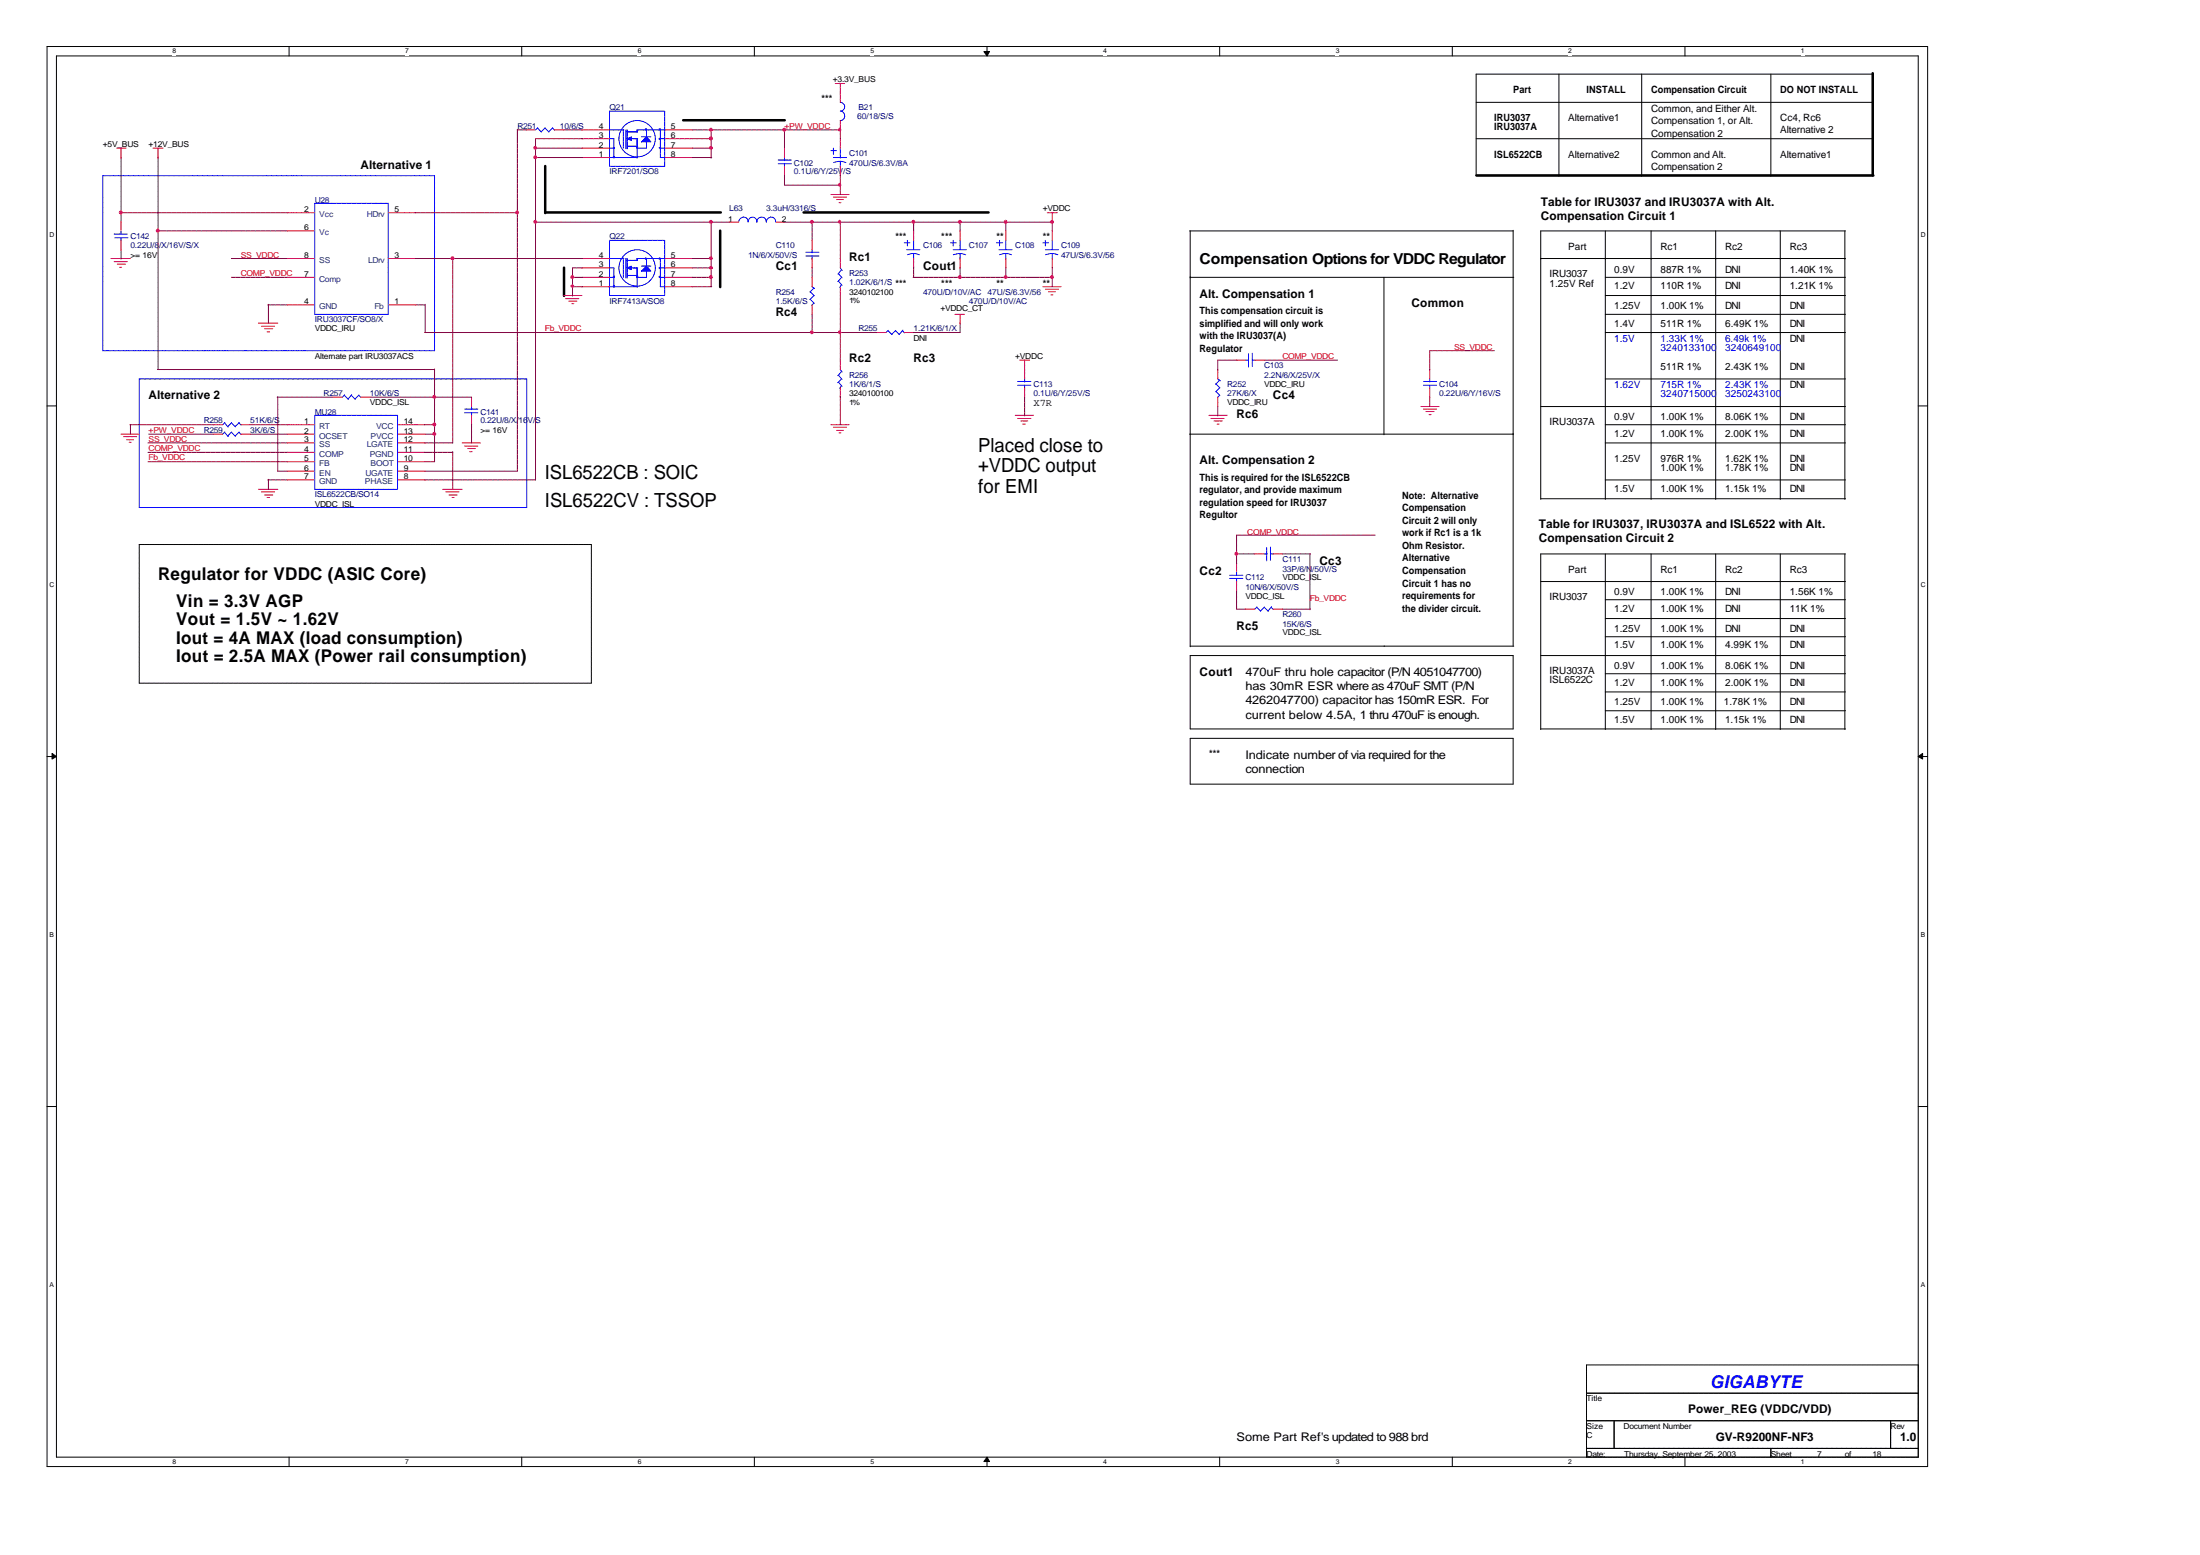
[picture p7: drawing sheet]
<svg xmlns="http://www.w3.org/2000/svg" width="297mm" height="210mm" viewBox="0 0 297 210" stroke-linecap="round" stroke-linejoin="round" font-family="sans-serif">
<path d="M6.3 6.3h254v191.7h-254zM7.6 7.5h251.4v189.2h-251.4z" fill="none" stroke="#000" stroke-width=".14"/>
<g fill="#fff">
<path d="M23.3 6.4h.4v1.1h-.4z"/>
<path d="M23.3 196.9h.4v1h-.4z"/>
</g>
<path d="M39 6.3v1.2M39 196.7v1.3" fill="none" stroke="#000" stroke-width=".14"/>
<g fill="#fff">
<path d="M54.7 6.4h.4v1.1h-.4z"/>
<path d="M54.7 196.9h.4v1h-.4z"/>
</g>
<path d="M70.4 6.3v1.2M70.4 196.7v1.3" fill="none" stroke="#000" stroke-width=".14"/>
<g fill="#fff">
<path d="M86.1 6.4h.4v1.1h-.4z"/>
<path d="M86.1 196.9h.4v1h-.4z"/>
</g>
<path d="M101.9 6.3v1.2M101.9 196.7v1.3" fill="none" stroke="#000" stroke-width=".14"/>
<g fill="#fff">
<path d="M117.5 6.4h.4v1.1h-.4z"/>
<path d="M117.5 196.9h.4v1h-.4z"/>
</g>
<path d="M133.3 6.3v1.2M133.3 196.7v1.3" fill="none" stroke="#000" stroke-width=".14"/>
<g fill="#000" stroke="#000" stroke-width=".14">
<path d="M132.8 7h.8l-.3 .5z" fill-rule="evenodd"/>
<path d="M133.3 196.7l.3 .6h-.8z" fill-rule="evenodd"/>
</g>
<g fill="#fff">
<path d="M148.9 6.4h.5v1.1h-.5z"/>
<path d="M148.9 196.9h.5v1h-.5z"/>
</g>
<path d="M164.7 6.3v1.2M164.7 196.7v1.3" fill="none" stroke="#000" stroke-width=".14"/>
<g fill="#fff">
<path d="M180.3 6.4h.5v1.1h-.5z"/>
<path d="M180.3 196.9h.5v1h-.5z"/>
</g>
<path d="M196.1 6.3v1.2M196.1 196.7v1.3" fill="none" stroke="#000" stroke-width=".14"/>
<g fill="#fff">
<path d="M211.8 6.4h.4v1.1h-.4z"/>
<path d="M211.8 196.9h.4v1h-.4z"/>
</g>
<path d="M227.5 6.3v1.2M227.5 196.7v1.3" fill="none" stroke="#000" stroke-width=".14"/>
<g fill="#fff">
<path d="M243.2 6.4h.4v1.1h-.4z"/>
<path d="M243.2 196.9h.4v1h-.4z"/>
<path d="M6.7 31.2h.6v1h-.6z"/>
<path d="M259.3 31.2h.6v1h-.6z"/>
<path d="M6.7 78.4h.6v1h-.6z"/>
<path d="M259.3 78.4h.6v1h-.6z"/>
</g>
<path d="M6.3 54.8h1.3M259 54.8h1.3" fill="none" stroke="#000" stroke-width=".14"/>
<g fill="#fff">
<path d="M6.7 125.7h.5v1.1h-.5z"/>
<path d="M259.3 125.7h.5v1.1h-.5z"/>
</g>
<path d="M6.3 102.1h1.3M259 102.1h1.3" fill="none" stroke="#000" stroke-width=".14"/>
<g fill="#000" stroke="#000" stroke-width=".14">
<path d="M7 101.7l.6 .4-.6 .4z" fill-rule="evenodd"/>
<path d="M259 102.1l.6-.4v.8z" fill-rule="evenodd"/>
</g>
<g fill="#fff">
<path d="M6.7 173h.6v1h-.6z"/>
<path d="M259.3 173h.6v1h-.6z"/>
</g>
<g fill="none" stroke="#000" stroke-width=".14">
<path d="M199.3 18.7h53.6M199.3 13.8h53.6M199.3 10h53.5v13.7h-53.5zM210.5 10v13.8M221.7 10v13.8M239.1 10v13.8M160.6 31.2h43.7M160.7 31.2v56.1M160.7 37.4h43.7M186.9 37.4v21.3M204.3 31.1v56.1M208 34.9h41.2"/>
<path d="M216.7 31.2v36.2M216.7 39.9h32.5M216.7 37.4h32.5M222.9 31.2v36.2M231.6 31.2v36.2M240.4 31.2v36.2M249.1 31.2v36.2M249.2 31.2h-41.2v36.2M160.6 58.6h43.7M208 54.9h41.2M216.7 51.2h32.5M216.7 59.8h32.5"/>
<path d="M216.7 42.4h32.5M216.7 44.9h32.5M216.7 57.3h32.5M208 78.5h41.2M208 67.3h41.2M216.7 74.8v23.7M216.7 64.8h32.5M222.9 74.8v23.7M231.6 74.8v23.7M240.4 74.8v23.7M249.1 74.8v23.7M249.2 74.8h-41.2v23.7"/>
<path d="M160.7 88.5h43.6v9.9h-43.6zM160.7 99.7h43.6v6.1h-43.6zM160.7 87.2h43.7M208 88.5h41.2M208 98.4h41.2M216.7 81h32.5M216.7 93.4h32.5M216.7 83.5h32.5M216.7 90.9h32.5M216.7 95.9h32.5M216.7 86h32.5M6.3 149.4h1.3"/>
<path d="M259 149.4h1.3"/>
</g>
<path d="M92.2 16.2h13.8M252.9 9.9v13.8M73.6 28.7h23.7M73.6 22.4v6.4M76.2 36.1v3.8M97.2 31.1v7.7M108.5 28.7h25M199.3 23.7h53.6" fill="none" stroke="#000" stroke-width=".34"/>
<g fill="none" stroke="#00f" stroke-width=".14" stroke-dasharray=".1 .1 .1 .1 .1 .1 .1 .1">
<path d="M72.3 17.5l.3-.3M72.6 17.3l.6 .6M73.1 17.8l.6-.6M73.6 17.3l.6 .6M74.1 17.8l.6-.6M74.6 17.3l.3 .3M82.3 17.5h1.9M82.3 18.7h.7M82.3 20h.7M82.3 15h7.4M82.9 18.7v2.7M84.2 20v-2.5"/>
<path d="M84.5 17.5v2.6M84.7 17.5v2.6M84.7 19.7h1.4M84.8 19.7h1.2M85.3 18.7h.8M85.5 18.7h.6M86 17.8h-1.4M86 17.5v.4M86 18.7v2.7M86 17.8h-1.3M86 18.7v1.4M86 17.5h3.8"/>
<path d="M86.6 18.5h1.4M87.3 17.5v1.3M87.3 20v-1.4M87.3 20h-1.4M89.7 18.7h-.6M89.7 20h-.6M89.7 15v7.5M112.5 20v.8M113.5 15a.6 .6 0 0 0 .5-.7M113.5 16.3a.58 .58 0 0 0 .5-.6M113.5 20v1.4M114 14.3l-.1-.2-.4-.3"/>
<path d="M114 15.7a.6 .6 0 0 0-.5-.7M13.9 23.7h44.8M15.5 32.1h1.8M16.3 32.1v.4M16.3 31.2v.5M17.2 31.6h-1.8M42.5 27.4h9.9M52.4 27.4v15M58.7 23.7v23.6M82.3 34.9h1.9M82.3 36.2h.7M82.3 37.4h.7"/>
<path d="M82.3 32.4h7.4M82.3 39.9v-7.5M82.3 22.5v-7.5M82.9 36.2v2.6M84.2 37.4v-2.6M84.5 34.9v2.6M84.7 34.9v2.6M84.7 37.2h1.4M84.8 37.2h1.2M85.3 36.2h.8M85.5 36.2h.6M86 35.2h-1.4"/>
<path d="M86 34.9v.3M86 36.2v2.6M86 35.2h-1.3M86 36.2v1.3M86 34.9h3.8M86 38.7h-3.8M86 21.3h-3.8M86.6 35.9h1.4M87.3 34.9v1.4M87.3 37.4v-1.3M87.3 37.4h-1.4M89.2 38.7v-3.9"/>
<path d="M89.2 21.3v-3.8M89.7 38.7h-.6M89.7 36.2h-.6M89.7 37.4h-.6M89.7 32.4v7.5M89.7 39.9h-7.4M89.7 21.3h-.6M89.7 22.5h-7.4M100.3 29.3a.72 .72 0 0 0-.6 .7M101 30a.61 .61 0 0 0-.7-.7M101.6 29.3a.65 .65 0 0 0-.6 .7M102.2 30a.6 .6 0 0 0-.6-.7"/>
<path d="M102.9 29.3a.62 .62 0 0 0-.7 .7M103.5 30a.6 .6 0 0 0-.6-.7M104.1 29.3a.72 .72 0 0 0-.6 .7M104.7 30a.61 .61 0 0 0-.6-.7M105.1 22.1h1.8M105.9 22.1v.4M105.9 21.3v.4M106.8 21.6h-1.8M108.8 34.6h1.9M109.4 39.4l.6 .6M109.6 34.6v.4M109.6 33.7v.4"/>
<path d="M109.6 38.7l.4 .3M109.9 38.9l-.6 .6M109.9 39.9l-.6 .6M110.6 34.1h-1.9M112.2 20.3h.8M113.2 36.9l.5 .6M113.2 37.9l.5 .6M113.5 21.8l-1 .1M113.5 21.8v.7M113.5 36.2l.2 .3M113.6 36.4l-.5 .6M113.6 37.4l-.5 .6"/>
<path d="M113.6 38.5l-.2 .3M114.2 21.9l-.7-.1M114.3 21.3h-1.9M122.1 32.8h.8M122.5 32.4v.9M123.4 32.4v1.4M123.4 34.2l-.9 .2M123.4 34.2v.8M124.1 34.4l-.7-.2M124.2 33.7h-1.8M128.4 32.8h.8M128.7 32.4v.9"/>
<path d="M129.6 32.4v1.4M129.6 34.2l-.9 .2M129.6 34.2v.8M130.4 34.4l-.8-.2M130.5 33.7h-1.9M134.5 32.8h.9M135 32.4v.9M135.8 32.4v1.4M135.8 34.2l-.8 .2M135.8 34.2v.8M136.6 34.4l-.8-.2M136.7 33.7h-1.8"/>
<path d="M140.8 32.8h.8M141.1 32.4v.9M142.1 32.4v1.4M142.1 34.2l-1 .2M142.1 34.2v.8M142.8 34.4l-.7-.2M142.9 33.7h-1.8M13.9 47.3v-23.6M18.8 51.2h52.3M30.1 57.3l.3-.3M30.1 58.6l.3-.3M30.3 57.1l.5 .6"/>
<path d="M30.3 58.3l.5 .6M30.7 57.6l.6-.6M30.7 58.9l.6-.6M31.2 57.1l.6 .6M31.2 58.3l.6 .6M31.7 57.6l.6-.6M31.7 58.9l.6-.6M32.3 57.1l.3 .3M32.3 58.3l.3 .4M42.5 42.4v-15M42.5 56.1h11.2M46.2 53.6l.4-.3"/>
<path d="M46.5 53.4l.6 .5M47 53.9l.5-.6M47.4 53.4l.6 .5M47.9 53.9l.6-.6M48.4 53.4l.4 .3M52.4 42.4h-9.9M53.7 56.1v10M58.7 47.3h-44.8M62.7 55.7h1.9M63.7 55.7v.4M63.7 54.9v.4M64.5 55.2h-1.8"/>
<path d="M71.1 51.2v17.3M109.4 40.4l.6 .6M109.9 40.9l-.3 .3M113.2 50.6l.5 .6M113.2 51.6l.5 .6M113.5 49.9l.2 .3M113.6 50.1l-.5 .6M113.6 51.2l-.5 .5M113.6 52.1l-.2 .3M119.6 44.9l.4-.4M119.9 44.6l.6 .6M120.4 45.1l.6-.6"/>
<path d="M120.9 44.6l.6 .6M121.4 45.1l.5-.6M121.8 44.6l.4 .4M137.4 52h1.9M138.3 52v.4M138.3 51.2v.4M139.2 51.5h-1.9M164.2 51.8l.6 .6M164.2 52.8l.6 .6M164.4 51.2l.4 .2M164.7 51.3l-.6 .6M164.7 52.3l-.6 .6"/>
<path d="M164.7 53.4l-.4 .3M168.1 48.6h.6M168.6 47.8v1.7M169.1 49.5v-1.8M169.1 48.6h.4M192.2 52h1.9M193 52v.4M193 51.2v.4M194 51.5h-1.9M18.8 68.5v-17.3M42.5 66.1v-10M53.7 66.1h-11.2"/>
<path d="M71.1 68.5h-52.3M166 78.1h1.9M167 78.1v.5M167 77.2v.5M167.8 77.7h-1.9M170.7 74.8h.4M171 73.9v1.8M171.5 75.6v-1.8M171.5 74.8h.5M169.4 82.2l.4-.3M169.7 82l.6 .6M170.2 82.5l.6-.6"/>
<path d="M170.7 82l.6 .6M171.2 82.5l.5-.6M171.6 82l.4 .3"/>
<circle cx="86" cy="18.7" r="2.46"/>
<circle cx="86" cy="36.2" r="2.46"/>
</g>
<g fill="none" stroke="#000" stroke-width=".14" stroke-dasharray=".1 .1 .1 .1 .1 .1 .1 .1">
<path d="M18.8 73.5h61M79.8 73.5v18.7M18.8 92.2v-18.7M79.8 92.2h-61M214.2 184.2h44.8M214.2 188.1v-3.9M214.2 188.1h44.8M214.2 191.8v-3.7M214.2 191.8h3.7M214.2 195.5v-3.7M214.2 195.5h24.9M214.2 196.7v-1.2"/>
<path d="M217.9 191.8v3.7M217.9 195.5h-3.7M217.9 191.8h37.4M217.9 195.5v-3.7M239.1 195.5v1.2M239.1 196.7h-24.9M239.1 195.5h19.9M239.1 196.7v-1.2M255.3 191.8v3.7M255.3 195.5h-37.4M255.3 191.8h3.7M255.3 195.5v-3.7"/>
<path d="M259 184.2v3.9M259 188.1h-44.8M259 188.1v3.7M259 191.8h-44.8M259 191.8v3.7M259 195.5h-3.7M259 195.5v1.2M259 196.7h-19.9"/>
</g>
<g fill="none" stroke="#f00" stroke-width=".14" stroke-dasharray=".1 .1 .1 .1 .1 .1 .1 .1">
<path d="M15.7 20h1.3M16.3 20v1.4M20.7 20h1.3M21.3 20v1.4M71.1 17.5h1.2M76.1 17.5h-1.3M78.6 20h3.7M78.6 18.7h3.7M78.6 17.5h3.7M93.5 17.5h-3.8M93.5 18.7h-3.8M93.5 20h-3.8"/>
<path d="M105.9 20v1.3M112.8 11.3h1.3M113.5 11.3v1.3M113.5 12.5v1.3M113.5 17.5v-1.2M113.5 18.7v1.3M15.8 35.7h1.1M16.3 30v1.2M16.3 33.7v-1.3M16.4 36.1h-.3M17.2 35.3h-1.8M17.6 34.9h-2.6"/>
<path d="M38.8 28.7h3.7M38.8 31.2h3.7M38.8 37.4h3.7M38.8 34.9h3.7M56.1 34.9h-3.7M56.1 28.7h-3.7M78.6 39.9h-2.6M78.6 38.7h3.7M78.6 37.4h3.7M78.6 36.2h3.7M78.6 34.9h3.7M78.6 21.3h3.7"/>
<path d="M93.5 34.9h-3.8M93.5 36.2h-3.8M93.5 37.4h-3.8M93.5 38.7h-3.8M93.5 21.3h-3.8M98.5 30h1.2M105.9 23.7v-1.2M105.9 30h-1.2M109.6 32.4v1.3M109.6 36.2v-1.3M109.6 37.4v1.3M112.9 26.9h1.1"/>
<path d="M113.5 23.7v-1.2M113.5 34.9v1.3M113.5 39.9v-1.2M113.5 27.4h-.3M114.3 26.6h-1.9M114.6 26.3h-2.5M123.4 31.2v1.2M123.4 36.2v-1.3M129.6 31.2v1.2M129.6 36.2v-1.3M135.8 31.2v1.2M135.8 36.2v-1.3"/>
<path d="M141.4 28.7h1.3M141.6 39.4h1M142.1 28.7v1.4M142.1 31.2v1.2M142.1 36.2v-1.3M142.2 39.8h-.4M142.9 39h-1.8M143.3 38.7h-2.6M17.1 59.4h1M17.7 59.7h-.3M18.5 58.9h-1.9M18.8 58.6h-2.5"/>
<path d="M28.8 57.3h1.3M28.8 58.6h1.3M33.8 57.3h-1.3M33.8 58.6h-1.3M35.7 44.4h1.1M36.4 44.8h-.3M37.1 44h-1.8M37.5 43.6h-2.6M38.8 41.2h3.7M38.8 58.6h3.7M38.8 59.8h3.7M38.8 57.3h3.7"/>
<path d="M45 53.6h1.2M50 53.6h-1.3M56.1 41.2h-3.7M57.4 59.8h-3.7M57.4 58.6h-3.7M57.4 57.3h-3.7M63.7 53.6v1.3M63.7 57.3v-1.2M64.9 59.8h-2.6M76.8 40.7h1.1M77.5 41h-.4M78.1 40.3h-1.7"/>
<path d="M109.6 42.4v-1.2M112.9 58.1h1.1M113.5 48.6v1.3M113.5 53.6v-1.3M113.5 58.4h-.3M114.3 57.7h-1.9M114.6 57.3h-2.5M118.4 44.9h1.2M123.4 44.9h-1.3M129.6 42.4v1.3M130.2 42.4h-1.3M137.7 48.6h1.3"/>
<path d="M137.8 56.8h1.1M138.3 48.6v1.4M138.3 49.9v1.3M138.3 53.6v-1.3M138.4 57.2h-.3M139.2 56.5h-1.9M139.5 56.1h-2.5M163.9 56.8h1.1M164.4 49.9v1.3M164.4 54.9v-1.3M164.6 57.2h-.3M165.3 56.5h-1.8"/>
<path d="M165.7 56.1h-2.5M167 48.6h1.1M170.7 48.6h-1.3M192.5 55.6h1.1M193 49.9v1.3M193 53.6v-1.3M193.2 56h-.3M194 55.2h-1.9M194.3 54.9h-2.5M35.7 66.8h1.1M36.4 67.2h-.3M37.1 66.4h-1.8"/>
<path d="M37.5 66.1h-2.6M38.8 61.1h3.7M38.8 62.3h3.7M38.8 63.6h3.7M38.8 64.8h3.7M57.4 63.6h-3.7M57.4 62.3h-3.7M57.4 61.1h-3.7M57.4 64.8h-3.7M60.6 66.8h1.1M61.3 67.2h-.3M62 66.4h-1.8"/>
<path d="M62.4 66.1h-2.6M63.2 60.6h1M63.8 61h-.4M64.5 60.2h-1.8M167 76v1.2M167 79.8v-1.3M169.4 74.8h1.3M173.1 74.8h-1.2M168.1 82.2h1.3M173.1 82.2h-1.2"/>
</g>
<g fill="#00f" stroke="#00f" stroke-width=".14" stroke-dasharray=".1 .1 .1 .1 .1 .1 .1 .1">
<path d="M87.3 35.9l.6 .7h-1.3z" fill-rule="evenodd"/>
<path d="M82.8 38.6h.2v.1h-.2z" fill-rule="evenodd"/>
<path d="M89 34.9h.1v.1h-.1z" fill-rule="evenodd"/>
<path d="M89 36.1h.1v.1h-.1z" fill-rule="evenodd"/>
<path d="M89 37.3h.1v.1h-.1z" fill-rule="evenodd"/>
<path d="M82.8 37.3h.2v.1h-.2z" fill-rule="evenodd"/>
<path d="M85.9 37.3h.2v.1h-.2z" fill-rule="evenodd"/>
<path d="M87.1 34.9h.2v.1h-.2z" fill-rule="evenodd"/>
<path d="M84.7 36.2l.6-.3v.5z" fill-rule="evenodd"/>
<path d="M87.3 18.5l.6 .6h-1.3z" fill-rule="evenodd"/>
<path d="M82.8 21.1h.2v.2h-.2z" fill-rule="evenodd"/>
<path d="M89 17.4h.1v.1h-.1z" fill-rule="evenodd"/>
<path d="M89 18.7h.1v.1h-.1z" fill-rule="evenodd"/>
<path d="M89 19.9l.2 .1h-.2z" fill-rule="evenodd"/>
<path d="M82.8 19.9l.2 .1h-.2z" fill-rule="evenodd"/>
<path d="M85.9 19.9l.2 .1h-.2z" fill-rule="evenodd"/>
<path d="M87.1 17.4h.2v.1h-.2z" fill-rule="evenodd"/>
<path d="M84.7 18.7l.6-.2v.5z" fill-rule="evenodd"/>
</g>
<g fill="none" stroke="#800040" stroke-width=".14" stroke-dasharray=".1 .1 .1 .1 .1 .1 .1 .1">
<path d="M71.1 17.5h-1.3M72.3 20v1.4M72.3 18.7h6.4M72.3 20h6.4M72.3 18.7v1.4M76.1 17.5h2.6M93.5 18.7h2.6M93.5 17.5h2.6M93.5 20h2.6M96 17.5v1.3M96 20v1.4M96 18.7v1.4"/>
<path d="M96 17.5h10M105.9 20v-2.5M113.5 17.5h-7.7M113.5 18.7v-1.2M16.3 30v-1.4M16.3 21.3v7.5M16.3 33.7v1.3M21.3 31.2v-10M38.8 37.4h-7.6M38.8 34.9h-7.6M38.8 31.2h-17.5M38.8 28.7h-22.5"/>
<path d="M61.1 34.9h-5.1M61.1 34.9h17.6M69.8 28.7h-13.8M69.8 28.7v-11.2M72.3 21.3v8.8M72.3 21.3h6.4M77.3 37.4h1.4M77.3 38.7h1.4M77.3 36.2h1.4M77.3 38.7v1.3M77.3 37.4v1.4M77.3 36.2v1.3"/>
<path d="M93.5 38.7h2.6M93.5 36.2h2.6M93.5 37.4h2.6M93.5 34.9h2.6M93.5 21.3h2.6M96 30v5M96 36.2v1.3M96 34.9v1.4M96 37.4v1.4M96 30h-23.8M98.5 30h-2.6M105.9 25v-1.4"/>
<path d="M109.6 37.4v-1.3M109.6 30h-3.8M109.6 32.4v-2.5M113.5 30h-3.9M113.5 34.9v-5M113.5 25h-7.7M113.5 25v-1.4M113.5 26.3v-1.4M123.4 30h-10M123.4 31.2v-1.3M123.4 37.4v-1.3M129.6 30h-6.3"/>
<path d="M129.6 31.2v-1.3M129.6 37.4v-1.3M129.6 37.4h-6.3M135.8 30h-6.3M135.8 31.2v-1.3M135.8 37.4h-6.3M135.8 37.4v-1.3M142.1 31.2v-1.3M142.1 30h-6.4M142.1 37.4h-6.4M142.1 37.4v-1.3M142.1 38.7v-1.3"/>
<path d="M17.6 58.6v-1.4M21.3 49.9v-18.8M28.8 58.6h-8.8M28.8 57.3h-11.3M36.2 43.6v-2.5M38.8 59.8h-18.8M38.8 58.6h-5.1M38.8 41.2h-2.6M38.8 57.3h-5.1M45 53.6h-7.6M57.4 44.9v-3.8M57.4 41.2h-1.4"/>
<path d="M57.4 58.6h1.4M58.7 53.6h-8.8M58.7 49.9h-37.4M58.7 57.3h-1.4M58.7 53.6v-3.8M58.7 57.3v-3.8M58.7 58.6v-1.4M61.1 59.8h-3.8M61.1 59.8v-25M63.7 53.6h-5.1M63.7 59.8v-2.6M109.6 44.9v-2.6"/>
<path d="M109.6 44.9h-52.3M113.5 44.9h-3.9M113.5 44.9v-5.1M113.5 57.3v-3.8M113.5 48.6v-3.8M118.4 44.9h-5M129.6 44.9h-6.3M129.6 44.9v-1.4M138.3 53.6v2.5M164.4 54.9v1.2M164.4 48.6h2.6M164.4 48.6v1.4"/>
<path d="M170.7 48.6h10M193 53.6v1.4M193 47.3h8.8M193 47.3v2.7M36.2 66.1v-1.4M37.5 63.6v-10.1M38.8 61.1h-18.8M38.8 62.3h-18.8M38.8 64.8h-2.6M38.8 63.6h-1.4M57.4 62.3h1.4M58.7 62.3v-3.8"/>
<path d="M61.1 61.1h-3.8M61.1 66.1v-5.1M69.8 63.6h-12.5M69.8 63.6v-35M72.3 64.8v-34.9M72.3 64.8h-15M167 79.8v2.5M167 72.2h18.7M167 74.8h2.5M167 72.2v2.7M167 74.8v1.3M173.1 74.8h3.9"/>
<path d="M176.9 74.8v7.5M167 82.2h1.2M173.1 82.2h3.9"/>
</g>
<g fill="#f0f" stroke="#f0f" stroke-width=".14" stroke-dasharray=".1 .1 .1 .1 .1 .1 .1 .1">
<path d="M166.8 74.5l.3 .1v.3h-.3l-.1-.1z" fill-rule="evenodd"/>
<path d="M109.4 44.7l.2-.1 .2 .1v.3h-.3z" fill-rule="evenodd"/>
<path d="M113.3 29.8h.2v.3h-.2z" fill-rule="evenodd"/>
<path d="M123.1 29.8l.3-.1 .1 .1v.3h-.3z" fill-rule="evenodd"/>
<path d="M109.4 29.8l.2-.1 .2 .1v.3h-.3z" fill-rule="evenodd"/>
<path d="M129.4 29.8l.2-.1 .1 .1v.3h-.3z" fill-rule="evenodd"/>
<path d="M113.3 44.7h.2v.3h-.2z" fill-rule="evenodd"/>
<path d="M60.9 34.8l.2-.2 .1 .1v.3h-.3z" fill-rule="evenodd"/>
<path d="M141.8 29.8l.3-.1 .1 .1v.3h-.3z" fill-rule="evenodd"/>
<path d="M135.6 29.8l.2-.1 .1 .1v.3h-.3z" fill-rule="evenodd"/>
<path d="M69.7 28.5h.3v.3h-.3l-.1-.1z" fill-rule="evenodd"/>
<path d="M129.5 37.2h.2v.4h-.3v-.2z" fill-rule="evenodd"/>
<path d="M72.2 21l.2 .1v.3h-.3v-.1z" fill-rule="evenodd"/>
<path d="M72.1 29.8l.2-.1 .1 .1v.3h-.3z" fill-rule="evenodd"/>
<path d="M72.1 19.9l.2-.2 .1 .1v.3h-.3z" fill-rule="evenodd"/>
<path d="M95.9 18.5h.2v.3h-.3v-.1z" fill-rule="evenodd"/>
<path d="M95.9 35.9l.2 .1v.3h-.3v-.1z" fill-rule="evenodd"/>
<path d="M95.8 29.8l.2-.1 .1 .1v.3h-.3z" fill-rule="evenodd"/>
<path d="M95.9 37.2h.2v.4h-.3v-.2z" fill-rule="evenodd"/>
<path d="M95.8 34.8l.2-.2 .1 .1v.3h-.3z" fill-rule="evenodd"/>
<path d="M95.9 18.5h.2v.3h-.3v-.1z" fill-rule="evenodd"/>
<path d="M95.8 17.4l.2-.1h.1v.4h-.3z" fill-rule="evenodd"/>
<path d="M95.8 19.9l.2-.2 .1 .1v.3h-.3z" fill-rule="evenodd"/>
<path d="M113.3 17.3h.2v.4h-.2z" fill-rule="evenodd"/>
<path d="M105.7 17.4l.2-.1h.1v.4h-.3z" fill-rule="evenodd"/>
<path d="M16.2 28.5h.3v.3h-.3l-.1-.1z" fill-rule="evenodd"/>
<path d="M77.1 38.5h.3v.2h-.3z" fill-rule="evenodd"/>
<path d="M113.3 24.8h.2v.3h-.2z" fill-rule="evenodd"/>
<path d="M21.1 31l.2-.1 .2 .1v.3h-.4z" fill-rule="evenodd"/>
<path d="M141.9 37.2h.3v.4h-.3l-.1-.2z" fill-rule="evenodd"/>
<path d="M135.6 37.3l.2-.1h.1v.4h-.3z" fill-rule="evenodd"/>
<path d="M58.5 57.1h.3v.3h-.3l-.1-.1z" fill-rule="evenodd"/>
<path d="M58.5 53.4h.3v.3h-.3l-.1-.1z" fill-rule="evenodd"/>
<path d="M77.2 37.2h.2v.4h-.3l-.1-.2z" fill-rule="evenodd"/>
<path d="M58.5 58.4h.3v.3h-.3l-.1-.1z" fill-rule="evenodd"/>
</g>
<g font-size="2.6">
<text x="73.6" y="64.7">ISL6522CB : SOIC</text>
<text x="132.1" y="61">Placed close to</text>
<text x="132.1" y="63.8">+VDDC output</text>
<text x="73.6" y="68.4">ISL6522CV : TSSOP</text>
<text x="132.1" y="66.6">for EMI</text>
</g>
<g font-size="2.4">
<text x="21.3" y="78.2">Regulator for VDDC (ASIC Core)</text>
<text x="23.8" y="82">Vin = 3.3V AGP</text>
<text x="23.8" y="84.4">Vout = 1.5V ~ 1.62V</text>
<text x="23.8" y="89.4">Iout = 2.5A MAX (Power rail consumption)</text>
<text x="23.8" y="86.9">Iout = 4A MAX (load consumption)</text>
</g>
<text font-size="2.4" fill="#00f" x="230.9" y="187.4">GIGABYTE</text>
<text font-size="2" x="162" y="35.7">Compensation Options for VDDC Regulator</text>
<g font-size="1.6">
<text x="48.7" y="22.8">Alternative 1</text>
<text x="208" y="27.8">Table for IRU3037 and IRU3037A with Alt.</text>
<text x="208" y="29.6">Compensation Circuit 1</text>
<text x="114.6" y="35.2">Rc1</text>
<text x="104.7" y="36.4">Cc1</text>
<text x="124.6" y="36.4">Cout1</text>
<text x="162" y="40.2">Alt. Compensation 1</text>
<text x="190.6" y="41.4">Common</text>
<text x="104.7" y="42.7">Rc4</text>
<text x="20.1" y="53.9">Alternative 2</text>
<text x="114.6" y="48.9">Rc2</text>
<text x="123.4" y="48.9">Rc3</text>
<text x="171.9" y="53.9">Cc4</text>
<text x="167" y="56.4">Rc6</text>
<text x="162" y="62.6">Alt. Compensation 2</text>
<text x="207.8" y="71.3">Table for IRU3037, IRU3037A and ISL6522 with Alt.</text>
<text x="162" y="77.6">Cc2</text>
<text x="178.1" y="76.3">Cc3</text>
<text x="207.8" y="73.2">Compensation Circuit 2</text>
<text x="167" y="85">Rc5</text>
<text x="162" y="91.2">Cout1</text>
<text x="168.1" y="91.2">470uF thru hole capacitor (P/N 4051047700)</text>
<text x="168.1" y="93.1">has 30mR ESR where as 470uF SMT (P/N</text>
<text x="168.1" y="95.1">4262047700) capacitor has 150mR ESR. For</text>
<text x="168.1" y="97">current below 4.5A, 1 thru 470uF is enough.</text>
<text x="168.1" y="102.5">Indicate number of via required for the</text>
<text x="168.1" y="104.3">connection</text>
<text x="227.9" y="190.8">Power_REG (VDDC/VDD)</text>
<text x="167" y="194.5">Some Part Ref's updated to 988 brd</text>
<text x="231.6" y="194.5">GV-R9200NF-NF3</text>
<text x="256.5" y="194.5">1.0</text>
</g>
<g font-size="1.4">
<text x="110.9" y="13.8">***</text>
<text x="201.8" y="16.3">IRU3037</text>
<text x="201.8" y="17.5">IRU3037A</text>
<text x="204.3" y="12.5">Part</text>
<text x="211.8" y="16.3">Alternative1</text>
<text x="214.2" y="12.5">INSTALL</text>
<text x="222.9" y="15.1">Common, and Either Alt.</text>
<text x="222.9" y="16.8">Compensation 1, or Alt.</text>
<text x="222.9" y="12.5">Compensation Circuit</text>
<text x="240.4" y="16.3">Cc4, Rc6</text>
<text x="240.4" y="18">Alternative 2</text>
<text x="240.4" y="12.5">DO NOT INSTALL</text>
<text x="201.8" y="21.3">ISL6522CB</text>
<text x="211.8" y="21.3">Alternative2</text>
<text x="222.9" y="21.3">Common and Alt.</text>
<text x="222.9" y="23">Compensation 2</text>
<text x="222.9" y="18.5">Compensation 2</text>
<text x="240.4" y="21.3">Alternative1</text>
<text x="120.9" y="32.4">***</text>
<text x="127.1" y="32.4">***</text>
<text x="134.5" y="32.4">**</text>
<text x="140.8" y="32.4">**</text>
<text x="211.8" y="33.7">Part</text>
<text x="224.2" y="33.7">Rc1</text>
<text x="232.9" y="33.7">Rc2</text>
<text x="241.6" y="33.7">Rc3</text>
<text x="120.9" y="38.7">***</text>
<text x="127.1" y="38.7">***</text>
<text x="134.5" y="38.7">**</text>
<text x="140.8" y="38.7">**</text>
<text x="209.2" y="38.7">1.25V Ref</text>
<text x="209.2" y="37.4">IRU3037</text>
<text x="217.9" y="41.7">1.25V</text>
<text x="217.9" y="36.8">0.9V</text>
<text x="217.9" y="39">1.2V</text>
<text x="224.2" y="39">110R 1%</text>
<text x="224.2" y="36.8">887R 1%</text>
<text x="224.2" y="41.7">1.00K 1%</text>
<text x="232.9" y="36.8">DNI</text>
<text x="232.9" y="41.7">DNI</text>
<text x="232.9" y="39">DNI</text>
<text x="241.6" y="36.8">1.40K 1%</text>
<text x="241.6" y="39">1.21K 1%</text>
<text x="241.6" y="41.7">DNI</text>
<text x="162" y="42.4">This compensation circuit is</text>
<text x="162" y="44.1">simplified and will only work</text>
<text x="162" y="45.8">with the IRU3037(A)</text>
<text x="162" y="47.5">Regulator</text>
<text x="217.9" y="44.1">1.4V</text>
<text x="224.2" y="44.1">511R 1%</text>
<text x="232.9" y="44.1">6.49K 1%</text>
<text x="241.6" y="44.1">DNI</text>
<text x="241.6" y="46.2">DNI</text>
<text x="224.2" y="49.9">511R 1%</text>
<text x="232.9" y="49.9">2.43K 1%</text>
<text x="241.6" y="52.4">DNI</text>
<text x="241.6" y="49.9">DNI</text>
<text x="139.5" y="54.8">X7R</text>
<text x="209.2" y="57.3">IRU3037A</text>
<text x="217.9" y="56.7">0.9V</text>
<text x="217.9" y="58.9">1.2V</text>
<text x="224.2" y="56.7">1.00K 1%</text>
<text x="224.2" y="58.9">1.00K 1%</text>
<text x="232.9" y="56.7">8.06K 1%</text>
<text x="232.9" y="58.9">2.00K 1%</text>
<text x="241.6" y="58.9">DNI</text>
<text x="241.6" y="56.7">DNI</text>
<text x="162" y="64.9">This is required for the ISL6522CB</text>
<text x="217.9" y="62.3">1.25V</text>
<text x="224.2" y="63.6">1.00K 1%</text>
<text x="224.2" y="62.3">976R 1%</text>
<text x="232.9" y="62.3">1.62K 1%</text>
<text x="232.9" y="63.6">1.78K 1%</text>
<text x="241.6" y="62.3">DNI</text>
<text x="241.6" y="63.6">DNI</text>
<text x="162" y="66.6">regulator, and provide maximum</text>
<text x="162" y="68.3">regulation speed for IRU3037</text>
<text x="162" y="69.9">Regultor</text>
<text x="189.3" y="67.3">Note: Alternative</text>
<text x="189.3" y="69">Compensation</text>
<text x="189.3" y="70.7">Circuit 2 will only</text>
<text x="217.9" y="66.5">1.5V</text>
<text x="224.2" y="66.5">1.00K 1%</text>
<text x="232.9" y="66.5">1.15k 1%</text>
<text x="241.6" y="66.5">DNI</text>
<text x="189.3" y="72.4">work if Rc1 is a 1k</text>
<text x="189.3" y="74.1">Ohm Resistor.</text>
<text x="189.3" y="75.8">Alternative</text>
<text x="189.3" y="77.5">Compensation</text>
<text x="211.8" y="77.3">Part</text>
<text x="224.2" y="77.3">Rc1</text>
<text x="232.9" y="77.3">Rc2</text>
<text x="241.6" y="77.3">Rc3</text>
<text x="189.3" y="79.2">Circuit 1 has no</text>
<text x="189.3" y="80.9">requirements for</text>
<text x="189.3" y="82.6">the divider circuit.</text>
<text x="209.2" y="81">IRU3037</text>
<text x="217.9" y="82.6">1.2V</text>
<text x="217.9" y="80.4">0.9V</text>
<text x="224.2" y="82.6">1.00K 1%</text>
<text x="224.2" y="80.4">1.00K 1%</text>
<text x="232.9" y="80.4">DNI</text>
<text x="232.9" y="82.6">DNI</text>
<text x="241.6" y="80.4">1.56K 1%</text>
<text x="241.6" y="82.6">11K 1%</text>
<text x="217.9" y="87.5">1.5V</text>
<text x="217.9" y="85.3">1.25V</text>
<text x="224.2" y="85.3">1.00K 1%</text>
<text x="224.2" y="87.5">1.00K 1%</text>
<text x="232.9" y="85.3">DNI</text>
<text x="232.9" y="87.5">4.99K 1%</text>
<text x="241.6" y="87.5">DNI</text>
<text x="241.6" y="85.3">DNI</text>
<text x="209.2" y="92.2">ISL6522C</text>
<text x="209.2" y="90.9">IRU3037A</text>
<text x="217.9" y="90.4">0.9V</text>
<text x="217.9" y="95.2">1.25V</text>
<text x="217.9" y="92.6">1.2V</text>
<text x="224.2" y="90.4">1.00K 1%</text>
<text x="224.2" y="92.6">1.00K 1%</text>
<text x="224.2" y="95.2">1.00K 1%</text>
<text x="232.7" y="95.2">1.78K 1%</text>
<text x="232.9" y="90.4">8.06K 1%</text>
<text x="232.9" y="92.6">2.00K 1%</text>
<text x="241.6" y="92.6">DNI</text>
<text x="241.6" y="90.4">DNI</text>
<text x="241.6" y="95.2">DNI</text>
<text x="217.9" y="97.6">1.5V</text>
<text x="224.2" y="97.6">1.00K 1%</text>
<text x="232.9" y="97.6">1.15k 1%</text>
<text x="241.6" y="97.6">DNI</text>
<text x="163.2" y="102.2">***</text>
</g>
<g font-size="1.4" fill="#00f">
<text x="217.9" y="46.2">1.5V</text>
<text x="224.2" y="47.4">3240133100</text>
<text x="224.2" y="46.2">1.33K 1%</text>
<text x="232.9" y="47.4">3240649100</text>
<text x="232.9" y="46.2">6.49k 1%</text>
<text x="217.9" y="52.4">1.62V</text>
<text x="224.2" y="52.4">715R 1%</text>
<text x="224.2" y="53.6">3240715000</text>
<text x="232.9" y="53.6">3250243100</text>
<text x="232.9" y="52.4">2.43K 1%</text>
</g>
<g font-size="1.1">
<text x="112.4" y="11.1">+3.3V_BUS</text>
<text x="80.9" y="17.5">4</text>
<text x="90.6" y="17.5">5</text>
<text x="13.9" y="19.8">+5V_BUS</text>
<text x="20.1" y="19.8">+12V_BUS</text>
<text x="80.9" y="21.2">1</text>
<text x="80.9" y="19.9">2</text>
<text x="80.9" y="18.6">3</text>
<text x="90.6" y="18.6">6</text>
<text x="90.6" y="19.9">7</text>
<text x="90.6" y="21.2">8</text>
<text x="41.1" y="28.6">2</text>
<text x="53.3" y="28.6">5</text>
<text x="98.3" y="29.9">1</text>
<text x="105.6" y="29.9">2</text>
<text x="140.8" y="28.5">+VDDC</text>
<text x="17.6" y="34.8">&gt;= 16V</text>
<text x="41.1" y="31.1">6</text>
<text x="41.1" y="34.8">8</text>
<text x="53.3" y="34.8">3</text>
<text x="80.9" y="34.8">4</text>
<text x="90.6" y="34.8">5</text>
<text x="41.1" y="37.4">7</text>
<text x="41.1" y="41.1">4</text>
<text x="53.3" y="41.1">1</text>
<text x="80.9" y="38.6">1</text>
<text x="80.9" y="37.4">2</text>
<text x="80.9" y="36.1">3</text>
<text x="90.6" y="36.1">6</text>
<text x="90.6" y="37.4">7</text>
<text x="90.6" y="38.6">8</text>
<text x="114.6" y="39.8">3240102100</text>
<text x="42.5" y="44.7">VDDC_IRU</text>
<text x="123.4" y="46">DNI</text>
<text x="127" y="42">+VDDC_CT</text>
<text x="42.5" y="48.4">Alternate part IRU3037ACS</text>
<text x="114.6" y="53.4">3240100100</text>
<text x="137.1" y="48.4">+VDDC</text>
<text x="170.7" y="52.3">VDDC_IRU</text>
<text x="41.1" y="58.5">2</text>
<text x="41.1" y="59.7">3</text>
<text x="41.1" y="57.2">1</text>
<text x="50" y="54.7">VDDC_ISL</text>
<text x="54.5" y="59.7">12</text>
<text x="54.5" y="58.5">13</text>
<text x="54.5" y="57.2">14</text>
<text x="64.9" y="58.4">&gt;= 16V</text>
<text x="165.7" y="54.7">VDDC_IRU</text>
<text x="41.1" y="61">4</text>
<text x="41.1" y="62.2">5</text>
<text x="41.1" y="63.5">6</text>
<text x="41.1" y="64.7">7</text>
<text x="54.5" y="63.5">9</text>
<text x="54.5" y="62.2">10</text>
<text x="54.5" y="61">11</text>
<text x="54.5" y="64.7">8</text>
<text x="42.5" y="68.4">VDDC_ISL</text>
<text x="168.1" y="80.9">VDDC_ISL</text>
<text x="173.1" y="78.3">VDDC_ISL</text>
<text x="173.1" y="85.8">VDDC_ISL</text>
<text x="214.2" y="189.2">Title</text>
<text x="214.2" y="192.9">Size</text>
<text x="214.2" y="196.6">Date:</text>
<text x="214.2" y="194.1">C</text>
<text x="219.2" y="192.9">Document Number</text>
<text x="219.3" y="196.6">Thursday, September 25, 2003</text>
<text x="239.1" y="196.6">Sheet</text>
<text x="245.4" y="196.6">7</text>
<text x="249.1" y="196.6">of</text>
<text x="252.8" y="196.6">18</text>
<text x="255.3" y="192.9">Rev</text>
</g>
<g font-size="1.1" fill="#000080">
<text x="69.8" y="17.4">R251</text>
<text x="75.6" y="17.4">10/6/S</text>
<text x="82.3" y="14.9">Q21</text>
<text x="115.7" y="16">60/18/S/S</text>
<text x="115.9" y="14.9">B21</text>
<text x="82.3" y="23.6">IRF7201/SO8</text>
<text x="107.2" y="22.4">C102</text>
<text x="107.2" y="23.6">0.1U/6/Y/25V/S</text>
<text x="114.6" y="21.1">C101</text>
<text x="114.6" y="22.4">470U/S/6.3V/8A</text>
<text x="42.5" y="27.4">U28</text>
<text x="98.5" y="28.5">L63</text>
<text x="103.5" y="28.5">3.3uH/3316/S</text>
<text x="17.6" y="32.3">C142</text>
<text x="17.6" y="33.5">0.22U/8/X/16V/S/X</text>
<text x="82.3" y="32.3">Q22</text>
<text x="101" y="34.8">1N/6/X/50V/S</text>
<text x="104.7" y="33.5">C110</text>
<text x="124.6" y="33.5">C106</text>
<text x="130.8" y="33.5">C107</text>
<text x="137.1" y="33.5">C108</text>
<text x="143.3" y="33.5">C109</text>
<text x="143.3" y="34.8">47U/S/6.3V/56</text>
<text x="82.3" y="41">IRF7413A/SO8</text>
<text x="104.7" y="39.8">R254</text>
<text x="104.7" y="41">1.5K/6/S</text>
<text x="114.6" y="37.3">R253</text>
<text x="114.6" y="38.5">1.02K/6/1/S</text>
<text x="124.6" y="39.8">470U/D/10V/AC</text>
<text x="130.8" y="41">470U/D/10V/AC</text>
<text x="133.4" y="39.8">47U/S/6.3V/56</text>
<text x="42.5" y="43.5">IRU3037CF/SO8/X</text>
<text x="115.9" y="44.7">R255</text>
<text x="123.4" y="44.7">1.21K/6/1/X</text>
<text x="43.7" y="53.4">R257</text>
<text x="50" y="53.4">10K/6/S</text>
<text x="114.6" y="51">R256</text>
<text x="114.6" y="52.3">1K/6/1/S</text>
<text x="139.5" y="52.3">C113</text>
<text x="139.5" y="53.4">0.1U/6/Y/25V/S</text>
<text x="165.7" y="52.3">R252</text>
<text x="165.7" y="53.4">27K/6/X</text>
<text x="170.7" y="49.7">C103</text>
<text x="170.7" y="51">2.2N/6/X/25V/X</text>
<text x="194.3" y="52.3">C104</text>
<text x="194.3" y="53.4">0.22U/6/Y/16V/S</text>
<text x="27.5" y="57.2">R258</text>
<text x="27.5" y="58.4">R259</text>
<text x="33.8" y="57.2">51K/6/S</text>
<text x="33.8" y="58.4">3K/6/S</text>
<text x="42.5" y="56">MU28</text>
<text x="64.9" y="56">C141</text>
<text x="64.9" y="57.2">0.22U/8/X/16V/S</text>
<text x="42.5" y="67.2">ISL6522CB/SO14</text>
<text x="173.1" y="75.9">C111</text>
<text x="173.1" y="77.1">33P/6/N/50V/S</text>
<text x="168.1" y="78.3">C112</text>
<text x="168.1" y="79.6">10N/6/X/50V/S</text>
<text x="173.1" y="83.3">R260</text>
<text x="173.1" y="84.6">15K/6/S</text>
</g>
<g font-size="1.1" fill="#f00">
<text x="105.9" y="17.4">+PW_VDDC</text>
<text x="32.5" y="34.8">SS_VDDC</text>
<text x="32.5" y="37.3">COMP_VDDC</text>
<text x="73.6" y="44.7">Fb_VDDC</text>
<text x="196.3" y="47.3">SS_VDDC</text>
<text x="173.1" y="48.4">COMP_VDDC</text>
<text x="20.1" y="59.7">SS_VDDC</text>
<text x="20.1" y="58.4">+PW_VDDC</text>
<text x="20.1" y="60.9">COMP_VDDC</text>
<text x="20.1" y="62.2">Fb_VDDC</text>
<text x="168.4" y="72.2">COMP_VDDC</text>
<text x="176.9" y="81.1">Fb_VDDC</text>
</g>
<g font-size="1.1" fill="#004080">
<text x="43.1" y="29.3">Vcc</text>
<text x="49.5" y="29.3">HDrv</text>
<text x="43.1" y="31.8">Vc</text>
<text x="43.1" y="35.5">SS</text>
<text x="49.7" y="35.5">LDrv</text>
<text x="43.1" y="38">Comp</text>
<text x="43.1" y="41.8">GND</text>
<text x="50.5" y="41.8">Fb</text>
<text x="43.1" y="59.2">OCSET</text>
<text x="43.1" y="57.9">RT</text>
<text x="50" y="59.2">PVCC</text>
<text x="50.8" y="57.9">VCC</text>
<text x="43.1" y="60.4">SS</text>
<text x="43.1" y="61.7">COMP</text>
<text x="43.1" y="62.9">FB</text>
<text x="43.1" y="64.2">EN</text>
<text x="43.1" y="65.4">GND</text>
<text x="49.3" y="65.4">PHASE</text>
<text x="49.4" y="64.2">UGATE</text>
<text x="49.5" y="60.4">LGATE</text>
<text x="50" y="61.7">PGND</text>
<text x="50" y="62.9">BOOT</text>
</g>
<g font-size="1">
<text x="114.6" y="40.9">1%</text>
<text x="114.6" y="54.6">1%</text>
</g>
<g font-size=".9">
<text x="23.3" y="7.2">8</text>
<text x="54.7" y="7.2">7</text>
<text x="86.1" y="7.2">6</text>
<text x="117.5" y="7.2">5</text>
<text x="148.9" y="7.2">4</text>
<text x="180.3" y="7.2">3</text>
<text x="211.8" y="7.2">2</text>
<text x="243.2" y="7.2">1</text>
<text x="6.7" y="31.9">D</text>
<text x="259.3" y="31.9">D</text>
<text x="6.7" y="79.2">C</text>
<text x="259.3" y="79.2">C</text>
<text x="6.7" y="126.5">B</text>
<text x="259.3" y="126.5">B</text>
<text x="6.7" y="173.8">A</text>
<text x="259.3" y="173.8">A</text>
<text x="23.3" y="197.6">8</text>
<text x="54.7" y="197.6">7</text>
<text x="86.1" y="197.6">6</text>
<text x="117.5" y="197.6">5</text>
<text x="148.9" y="197.6">4</text>
<text x="180.3" y="197.6">3</text>
<text x="211.8" y="197.6">2</text>
<text x="243.2" y="197.6">1</text>
</g>
</svg>
